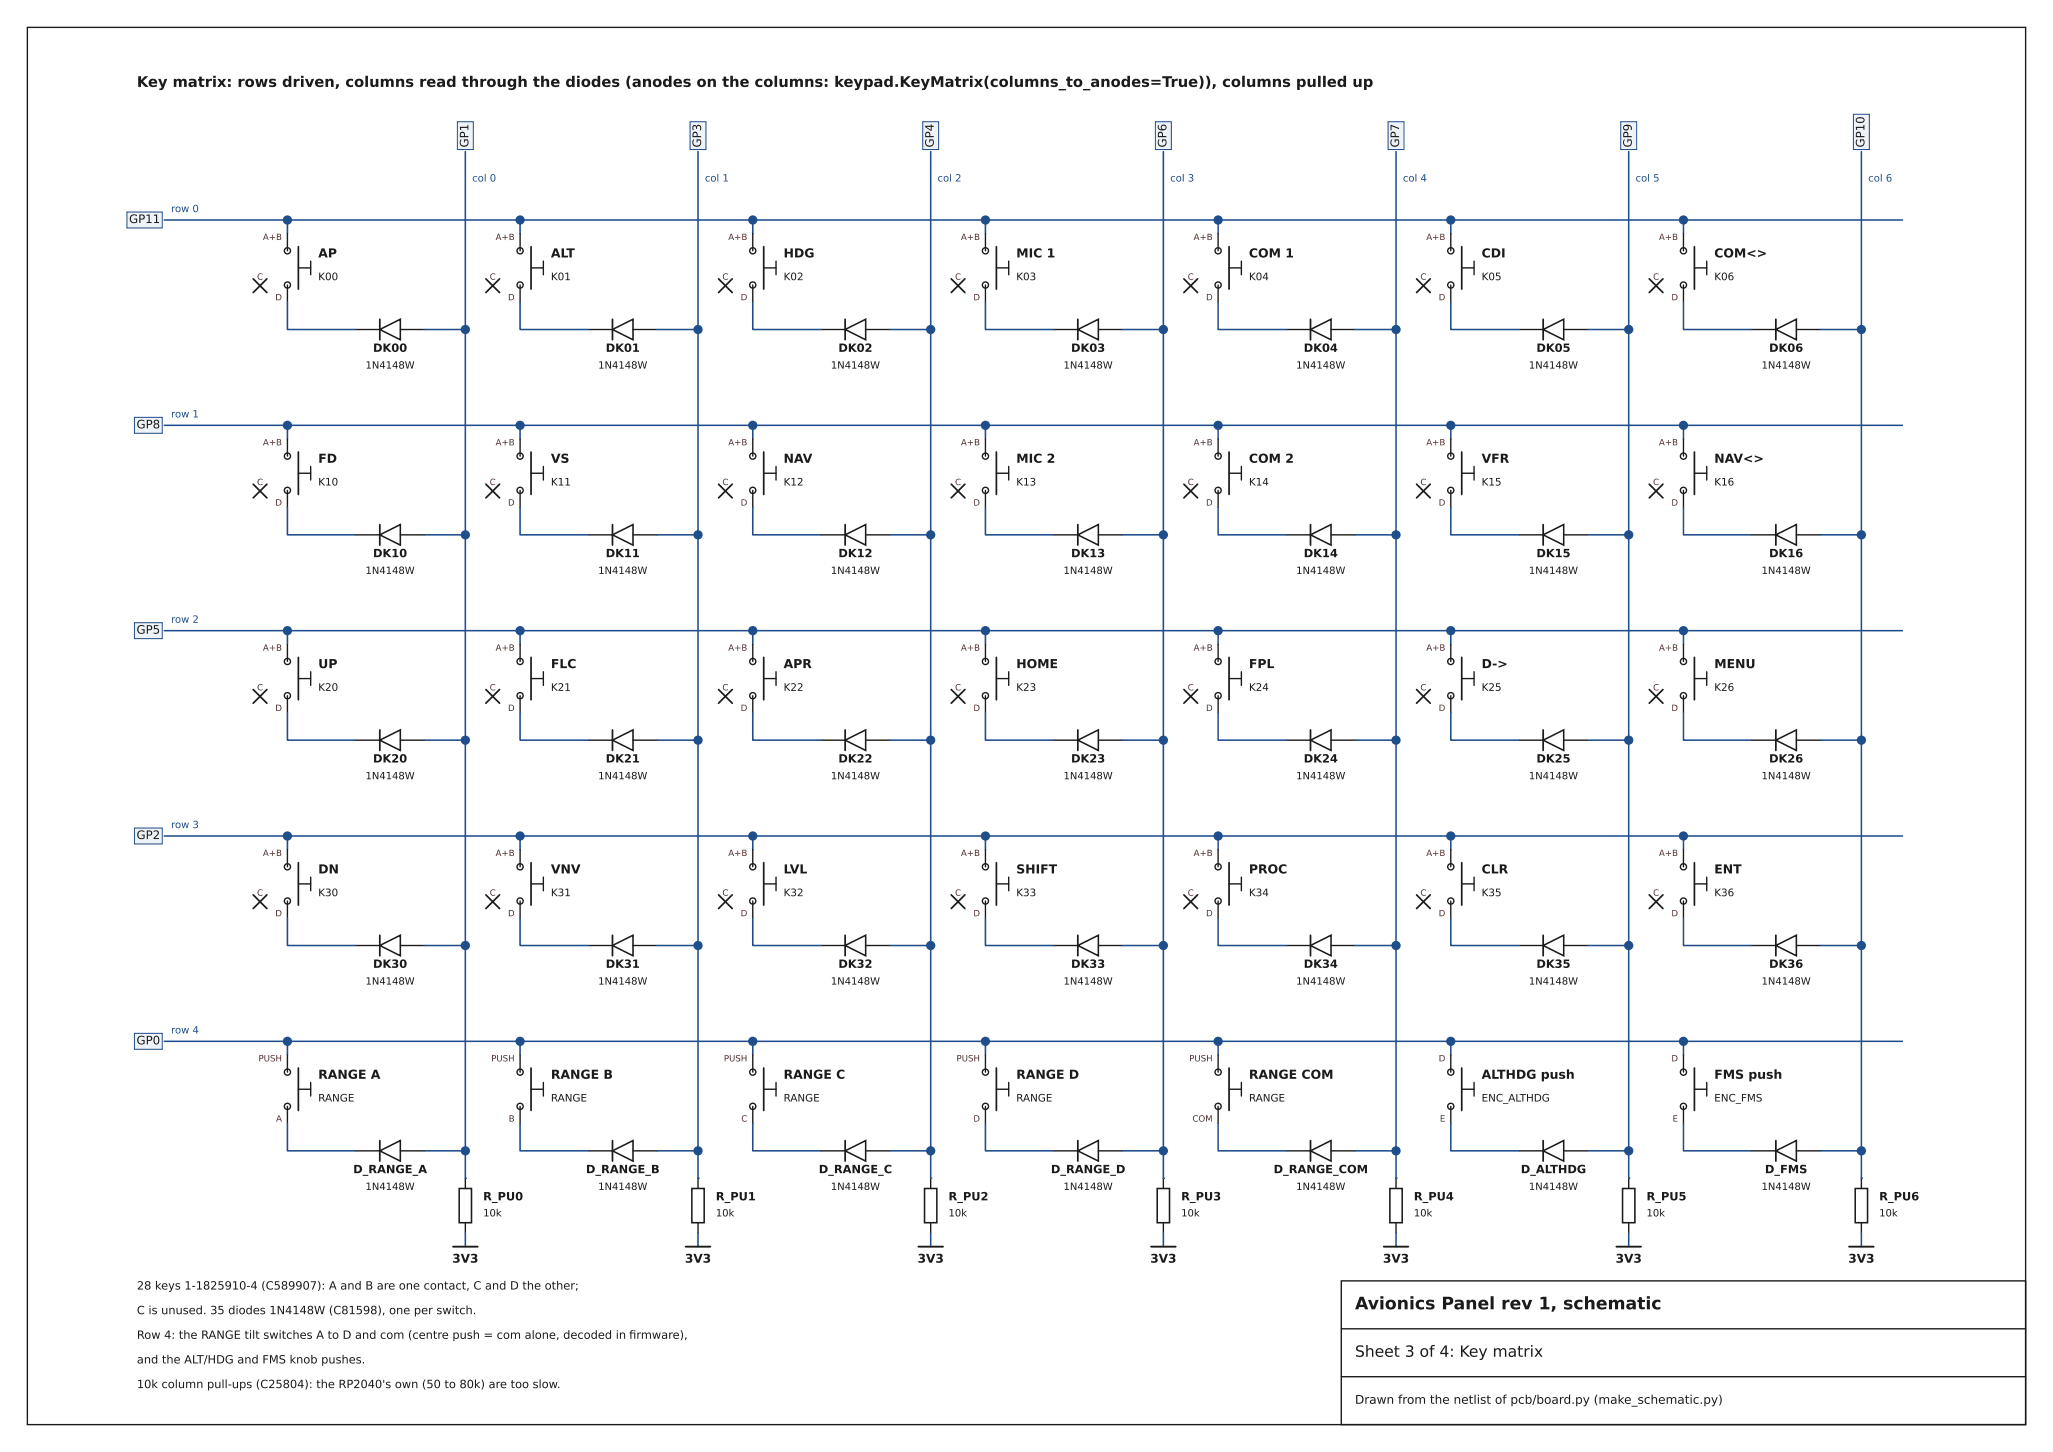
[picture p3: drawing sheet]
<svg xmlns="http://www.w3.org/2000/svg" width="420mm" height="297mm" viewBox="0 0 420 297" stroke-linecap="round" stroke-linejoin="round" font-family="sans-serif">
<g fill="none" stroke="#1b1b1b" stroke-width=".28">
<path d="M5.6 5.6h408.8v285.8h-408.8zM274.4 262h140v29.4h-140z"/>
<circle cx="58.8" cy="51.3" r=".63"/>
<circle cx="58.8" cy="58.3" r=".63"/>
</g>
<path d="M93.9 243.1h2.6v7h-2.6zM141.5 243.1h2.6v7h-2.6zM189.1 243.1h2.6v7h-2.6zM236.7 243.1h2.6v7h-2.6zM284.3 243.1h2.6v7h-2.6zM331.9 243.1h2.6v7h-2.6zM379.5 243.1h2.6v7h-2.6z" fill="none" stroke="#1b1b1b" stroke-width=".32"/>
<path d="M77.7 67.4l4.2-2.1v4.2z" fill="#fff" stroke="#1b1b1b" stroke-width=".32"/>
<g fill="none" stroke="#1b1b1b" stroke-width=".28">
<circle cx="106.4" cy="51.3" r=".63"/>
<circle cx="106.4" cy="58.3" r=".63"/>
</g>
<path d="M125.3 67.4l4.2-2.1v4.2z" fill="#fff" stroke="#1b1b1b" stroke-width=".32"/>
<g fill="none" stroke="#1b1b1b" stroke-width=".28">
<circle cx="154" cy="58.3" r=".63"/>
<circle cx="154" cy="51.3" r=".63"/>
</g>
<path d="M172.9 67.4l4.2-2.1v4.2z" fill="#fff" stroke="#1b1b1b" stroke-width=".32"/>
<g fill="none" stroke="#1b1b1b" stroke-width=".28">
<circle cx="201.6" cy="58.3" r=".63"/>
<circle cx="201.6" cy="51.3" r=".63"/>
</g>
<path d="M220.5 67.4l4.2-2.1v4.2z" fill="#fff" stroke="#1b1b1b" stroke-width=".32"/>
<g fill="none" stroke="#1b1b1b" stroke-width=".28">
<circle cx="249.2" cy="51.3" r=".63"/>
<circle cx="249.2" cy="58.3" r=".63"/>
</g>
<path d="M268.1 67.4l4.2-2.1v4.2z" fill="#fff" stroke="#1b1b1b" stroke-width=".32"/>
<g fill="none" stroke="#1b1b1b" stroke-width=".28">
<circle cx="296.8" cy="58.3" r=".63"/>
<circle cx="296.8" cy="51.3" r=".63"/>
</g>
<path d="M315.7 67.4l4.2-2.1v4.2z" fill="#fff" stroke="#1b1b1b" stroke-width=".32"/>
<g fill="none" stroke="#1b1b1b" stroke-width=".28">
<circle cx="344.4" cy="58.3" r=".63"/>
<circle cx="344.4" cy="51.3" r=".63"/>
</g>
<path d="M363.3 67.4l4.2-2.1v4.2z" fill="#fff" stroke="#1b1b1b" stroke-width=".32"/>
<g fill="none" stroke="#1b1b1b" stroke-width=".28">
<circle cx="58.8" cy="93.3" r=".63"/>
<circle cx="58.8" cy="100.3" r=".63"/>
</g>
<path d="M77.7 109.4l4.2-2.1v4.2z" fill="#fff" stroke="#1b1b1b" stroke-width=".32"/>
<g fill="none" stroke="#1b1b1b" stroke-width=".28">
<circle cx="106.4" cy="93.3" r=".63"/>
<circle cx="106.4" cy="100.3" r=".63"/>
</g>
<path d="M125.3 109.4l4.2-2.1v4.2z" fill="#fff" stroke="#1b1b1b" stroke-width=".32"/>
<g fill="none" stroke="#1b1b1b" stroke-width=".28">
<circle cx="154" cy="93.3" r=".63"/>
<circle cx="154" cy="100.3" r=".63"/>
</g>
<path d="M172.9 109.4l4.2-2.1v4.2z" fill="#fff" stroke="#1b1b1b" stroke-width=".32"/>
<g fill="none" stroke="#1b1b1b" stroke-width=".28">
<circle cx="201.6" cy="93.3" r=".63"/>
<circle cx="201.6" cy="100.3" r=".63"/>
</g>
<path d="M220.5 109.4l4.2-2.1v4.2z" fill="#fff" stroke="#1b1b1b" stroke-width=".32"/>
<g fill="none" stroke="#1b1b1b" stroke-width=".28">
<circle cx="249.2" cy="93.3" r=".63"/>
<circle cx="249.2" cy="100.3" r=".63"/>
</g>
<path d="M268.1 109.4l4.2-2.1v4.2z" fill="#fff" stroke="#1b1b1b" stroke-width=".32"/>
<g fill="none" stroke="#1b1b1b" stroke-width=".28">
<circle cx="296.8" cy="93.3" r=".63"/>
<circle cx="296.8" cy="100.3" r=".63"/>
</g>
<path d="M315.7 109.4l4.2-2.1v4.2z" fill="#fff" stroke="#1b1b1b" stroke-width=".32"/>
<g fill="none" stroke="#1b1b1b" stroke-width=".28">
<circle cx="344.4" cy="93.3" r=".63"/>
<circle cx="344.4" cy="100.3" r=".63"/>
</g>
<path d="M363.3 109.4l4.2-2.1v4.2z" fill="#fff" stroke="#1b1b1b" stroke-width=".32"/>
<g fill="none" stroke="#1b1b1b" stroke-width=".28">
<circle cx="58.8" cy="135.3" r=".63"/>
<circle cx="58.8" cy="142.3" r=".63"/>
</g>
<path d="M77.7 151.4l4.2-2.1v4.2z" fill="#fff" stroke="#1b1b1b" stroke-width=".32"/>
<g fill="none" stroke="#1b1b1b" stroke-width=".28">
<circle cx="106.4" cy="135.3" r=".63"/>
<circle cx="106.4" cy="142.3" r=".63"/>
</g>
<path d="M125.3 151.4l4.2-2.1v4.2z" fill="#fff" stroke="#1b1b1b" stroke-width=".32"/>
<g fill="none" stroke="#1b1b1b" stroke-width=".28">
<circle cx="154" cy="135.3" r=".63"/>
<circle cx="154" cy="142.3" r=".63"/>
</g>
<path d="M172.9 151.4l4.2-2.1v4.2z" fill="#fff" stroke="#1b1b1b" stroke-width=".32"/>
<g fill="none" stroke="#1b1b1b" stroke-width=".28">
<circle cx="201.6" cy="135.3" r=".63"/>
<circle cx="201.6" cy="142.3" r=".63"/>
</g>
<path d="M220.5 151.4l4.2-2.1v4.2z" fill="#fff" stroke="#1b1b1b" stroke-width=".32"/>
<g fill="none" stroke="#1b1b1b" stroke-width=".28">
<circle cx="249.2" cy="135.3" r=".63"/>
<circle cx="249.2" cy="142.3" r=".63"/>
</g>
<path d="M268.1 151.4l4.2-2.1v4.2z" fill="#fff" stroke="#1b1b1b" stroke-width=".32"/>
<g fill="none" stroke="#1b1b1b" stroke-width=".28">
<circle cx="296.8" cy="135.3" r=".63"/>
<circle cx="296.8" cy="142.3" r=".63"/>
</g>
<path d="M315.7 151.4l4.2-2.1v4.2z" fill="#fff" stroke="#1b1b1b" stroke-width=".32"/>
<g fill="none" stroke="#1b1b1b" stroke-width=".28">
<circle cx="344.4" cy="135.3" r=".63"/>
<circle cx="344.4" cy="142.3" r=".63"/>
</g>
<path d="M363.3 151.4l4.2-2.1v4.2z" fill="#fff" stroke="#1b1b1b" stroke-width=".32"/>
<g fill="none" stroke="#1b1b1b" stroke-width=".28">
<circle cx="58.8" cy="177.3" r=".63"/>
<circle cx="58.8" cy="184.3" r=".63"/>
</g>
<path d="M77.7 193.4l4.2-2.1v4.2z" fill="#fff" stroke="#1b1b1b" stroke-width=".32"/>
<g fill="none" stroke="#1b1b1b" stroke-width=".28">
<circle cx="106.4" cy="177.3" r=".63"/>
<circle cx="106.4" cy="184.3" r=".63"/>
</g>
<path d="M125.3 193.4l4.2-2.1v4.2z" fill="#fff" stroke="#1b1b1b" stroke-width=".32"/>
<g fill="none" stroke="#1b1b1b" stroke-width=".28">
<circle cx="154" cy="177.3" r=".63"/>
<circle cx="154" cy="184.3" r=".63"/>
</g>
<path d="M172.9 193.4l4.2-2.1v4.2z" fill="#fff" stroke="#1b1b1b" stroke-width=".32"/>
<g fill="none" stroke="#1b1b1b" stroke-width=".28">
<circle cx="201.6" cy="177.3" r=".63"/>
<circle cx="201.6" cy="184.3" r=".63"/>
</g>
<path d="M220.5 193.4l4.2-2.1v4.2z" fill="#fff" stroke="#1b1b1b" stroke-width=".32"/>
<g fill="none" stroke="#1b1b1b" stroke-width=".28">
<circle cx="249.2" cy="177.3" r=".63"/>
<circle cx="249.2" cy="184.3" r=".63"/>
</g>
<path d="M268.1 193.4l4.2-2.1v4.2z" fill="#fff" stroke="#1b1b1b" stroke-width=".32"/>
<g fill="none" stroke="#1b1b1b" stroke-width=".28">
<circle cx="296.8" cy="177.3" r=".63"/>
<circle cx="296.8" cy="184.3" r=".63"/>
</g>
<path d="M315.7 193.4l4.2-2.1v4.2z" fill="#fff" stroke="#1b1b1b" stroke-width=".32"/>
<g fill="none" stroke="#1b1b1b" stroke-width=".28">
<circle cx="344.4" cy="177.3" r=".63"/>
<circle cx="344.4" cy="184.3" r=".63"/>
</g>
<path d="M363.3 193.4l4.2-2.1v4.2z" fill="#fff" stroke="#1b1b1b" stroke-width=".32"/>
<g fill="none" stroke="#1b1b1b" stroke-width=".28">
<circle cx="296.8" cy="219.3" r=".63"/>
<circle cx="296.8" cy="226.3" r=".63"/>
</g>
<path d="M315.7 235.4l4.2-2.1v4.2z" fill="#fff" stroke="#1b1b1b" stroke-width=".32"/>
<g fill="none" stroke="#1b1b1b" stroke-width=".28">
<circle cx="344.4" cy="219.3" r=".63"/>
<circle cx="344.4" cy="226.3" r=".63"/>
</g>
<path d="M363.3 235.4l4.2-2.1v4.2z" fill="#fff" stroke="#1b1b1b" stroke-width=".32"/>
<g fill="none" stroke="#1b1b1b" stroke-width=".28">
<circle cx="58.8" cy="219.3" r=".63"/>
<circle cx="58.8" cy="226.3" r=".63"/>
</g>
<path d="M77.7 235.4l4.2-2.1v4.2z" fill="#fff" stroke="#1b1b1b" stroke-width=".32"/>
<g fill="none" stroke="#1b1b1b" stroke-width=".28">
<circle cx="106.4" cy="219.3" r=".63"/>
<circle cx="106.4" cy="226.3" r=".63"/>
</g>
<path d="M125.3 235.4l4.2-2.1v4.2z" fill="#fff" stroke="#1b1b1b" stroke-width=".32"/>
<g fill="none" stroke="#1b1b1b" stroke-width=".28">
<circle cx="154" cy="219.3" r=".63"/>
<circle cx="154" cy="226.3" r=".63"/>
</g>
<path d="M172.9 235.4l4.2-2.1v4.2z" fill="#fff" stroke="#1b1b1b" stroke-width=".32"/>
<g fill="none" stroke="#1b1b1b" stroke-width=".28">
<circle cx="249.2" cy="219.3" r=".63"/>
<circle cx="249.2" cy="226.3" r=".63"/>
</g>
<path d="M268.1 235.4l4.2-2.1v4.2z" fill="#fff" stroke="#1b1b1b" stroke-width=".32"/>
<g fill="none" stroke="#1b1b1b" stroke-width=".28">
<circle cx="201.6" cy="219.3" r=".63"/>
<circle cx="201.6" cy="226.3" r=".63"/>
</g>
<path d="M220.5 235.4l4.2-2.1v4.2z" fill="#fff" stroke="#1b1b1b" stroke-width=".32"/>
<path d="M95.2 241v2.1M95.2 250.1v2.1M274.4 271.8h140M274.4 281.6h140" fill="none" stroke="#1b1b1b" stroke-width=".28"/>
<path d="M95.2 31v210M33.6 45h355.6M33.6 87h355.6M33.6 129h355.6M33.6 171h355.6M33.6 213h355.6" fill="none" stroke="#1f4e8c" stroke-width=".32"/>
<circle cx="95.2" cy="241" r=".16" fill="#1f4e8c"/>
<path d="M142.8 31v210M95.2 252.2v2.8" fill="none" stroke="#1f4e8c" stroke-width=".32"/>
<path d="M92.7 255h5" fill="none" stroke="#1b1b1b" stroke-width=".39"/>
<path d="M142.8 241v2.1M142.8 250.1v2.1" fill="none" stroke="#1b1b1b" stroke-width=".28"/>
<circle cx="142.8" cy="241" r=".16" fill="#1f4e8c"/>
<path d="M190.4 31v210M142.8 252.2v2.8" fill="none" stroke="#1f4e8c" stroke-width=".32"/>
<path d="M140.3 255h5" fill="none" stroke="#1b1b1b" stroke-width=".39"/>
<path d="M190.4 241v2.1M190.4 250.1v2.1" fill="none" stroke="#1b1b1b" stroke-width=".28"/>
<circle cx="190.4" cy="241" r=".16" fill="#1f4e8c"/>
<path d="M238 31v210M190.4 252.2v2.8" fill="none" stroke="#1f4e8c" stroke-width=".32"/>
<path d="M187.9 255h5" fill="none" stroke="#1b1b1b" stroke-width=".39"/>
<path d="M238 241v2.1M238 250.1v2.1" fill="none" stroke="#1b1b1b" stroke-width=".28"/>
<circle cx="238" cy="241" r=".16" fill="#1f4e8c"/>
<path d="M285.6 31v210M238 252.2v2.8" fill="none" stroke="#1f4e8c" stroke-width=".32"/>
<path d="M235.5 255h5" fill="none" stroke="#1b1b1b" stroke-width=".39"/>
<path d="M285.6 241v2.1M285.6 250.1v2.1" fill="none" stroke="#1b1b1b" stroke-width=".28"/>
<circle cx="285.6" cy="241" r=".16" fill="#1f4e8c"/>
<path d="M333.2 31v210M285.6 252.2v2.8" fill="none" stroke="#1f4e8c" stroke-width=".32"/>
<path d="M283.1 255h5" fill="none" stroke="#1b1b1b" stroke-width=".39"/>
<path d="M333.2 241v2.1M333.2 250.1v2.1" fill="none" stroke="#1b1b1b" stroke-width=".28"/>
<circle cx="333.2" cy="241" r=".16" fill="#1f4e8c"/>
<path d="M380.8 31v210M333.2 252.2v2.8" fill="none" stroke="#1f4e8c" stroke-width=".32"/>
<path d="M330.7 255h5" fill="none" stroke="#1b1b1b" stroke-width=".39"/>
<path d="M380.8 241v2.1M380.8 250.1v2.1" fill="none" stroke="#1b1b1b" stroke-width=".28"/>
<circle cx="380.8" cy="241" r=".16" fill="#1f4e8c"/>
<g fill="none" stroke="#1f4e8c" stroke-width=".32">
<path d="M58.8 45v2.8M106.4 45v2.8M154 45v2.8M201.6 45v2.8M249.2 45v2.8M296.8 45v2.8M344.4 45v2.8M58.8 61.8v5.6h14M86.8 67.4h8.4M106.4 61.8v5.6h14M134.4 67.4h8.4M154 61.8v5.6h14"/>
<path d="M182 67.4h8.4M201.6 61.8v5.6h14M229.6 67.4h8.4M249.2 61.8v5.6h14M277.2 67.4h8.4M296.8 61.8v5.6h14M324.8 67.4h8.4M344.4 61.8v5.6h14M372.4 67.4h8.4M58.8 87v2.8M106.4 87v2.8M154 87v2.8"/>
<path d="M201.6 87v2.8M249.2 87v2.8M296.8 87v2.8M344.4 87v2.8M58.8 103.8v5.6h14M86.8 109.4h8.4M106.4 103.8v5.6h14M134.4 109.4h8.4M154 103.8v5.6h14M182 109.4h8.4M201.6 103.8v5.6h14M229.6 109.4h8.4"/>
<path d="M249.2 103.8v5.6h14M277.2 109.4h8.4M296.8 103.8v5.6h14M324.8 109.4h8.4M344.4 103.8v5.6h14M372.4 109.4h8.4M58.8 129v2.8M106.4 129v2.8M154 129v2.8M201.6 129v2.8M249.2 129v2.8M296.8 129v2.8"/>
<path d="M344.4 129v2.8M58.8 145.8v5.6h14M86.8 151.4h8.4M106.4 145.8v5.6h14M134.4 151.4h8.4M154 145.8v5.6h14M182 151.4h8.4M201.6 145.8v5.6h14M229.6 151.4h8.4M249.2 145.8v5.6h14M277.2 151.4h8.4M296.8 145.8v5.6h14"/>
<path d="M324.8 151.4h8.4M344.4 145.8v5.6h14M372.4 151.4h8.4M58.8 171v2.8M106.4 171v2.8M154 171v2.8M201.6 171v2.8M249.2 171v2.8M296.8 171v2.8M344.4 171v2.8M58.8 187.8v5.6h14M86.8 193.4h8.4"/>
<path d="M106.4 187.8v5.6h14M134.4 193.4h8.4M154 187.8v5.6h14M182 193.4h8.4M201.6 187.8v5.6h14M229.6 193.4h8.4M249.2 187.8v5.6h14M277.2 193.4h8.4M296.8 187.8v5.6h14M324.8 193.4h8.4M344.4 187.8v5.6h14M372.4 193.4h8.4"/>
<path d="M58.8 213v2.8M106.4 213v2.8M154 213v2.8M201.6 213v2.8M249.2 213v2.8M296.8 213v2.8M344.4 213v2.8M58.8 229.8v5.6h14M86.8 235.4h8.4M106.4 229.8v5.6h14M134.4 235.4h8.4M154 229.8v5.6h14"/>
<path d="M182 235.4h8.4M201.6 229.8v5.6h14M229.6 235.4h8.4M249.2 229.8v5.6h14M277.2 235.4h8.4M296.8 229.8v5.6h14M324.8 235.4h8.4M344.4 229.8v5.6h14M372.4 235.4h8.4M380.8 252.2v2.8"/>
</g>
<path d="M378.3 255h5" fill="none" stroke="#1b1b1b" stroke-width=".39"/>
<g fill="none" stroke="#1b1b1b" stroke-width=".28">
<path d="M58.8 47.8v3.5M58.8 58.3v3.5M61 54.8h2.6M63.6 53.4v2.8M106.4 47.8v3.5M106.4 58.3v3.5M108.6 54.8h2.6M111.2 53.4v2.8M154 47.8v3.5M154 58.3v3.5M156.2 54.8h2.6M158.8 53.4v2.8"/>
<path d="M201.6 47.8v3.5M201.6 58.3v3.5M203.8 54.8h2.6M206.4 53.4v2.8M249.2 47.8v3.5M249.2 58.3v3.5M251.4 54.8h2.6M254 53.4v2.8M296.8 47.8v3.5M296.8 58.3v3.5M299 54.8h2.6M301.6 53.4v2.8"/>
<path d="M344.4 47.8v3.5M344.4 58.3v3.5M346.6 54.8h2.6M349.2 53.4v2.8M72.8 67.4h4.9M81.9 67.4h4.9M120.4 67.4h4.9M129.5 67.4h4.9M168 67.4h4.9M177.1 67.4h4.9M215.6 67.4h4.9M224.7 67.4h4.9"/>
<path d="M263.2 67.4h4.9M272.3 67.4h4.9M310.8 67.4h4.9M319.9 67.4h4.9M358.4 67.4h4.9M367.5 67.4h4.9M58.8 89.8v3.5M61 96.8h2.6M63.6 95.4v2.8M106.4 89.8v3.5M108.6 96.8h2.6M111.2 95.4v2.8"/>
<path d="M154 89.8v3.5M156.2 96.8h2.6M158.8 95.4v2.8M201.6 89.8v3.5M203.8 96.8h2.6M206.4 95.4v2.8M249.2 89.8v3.5M251.4 96.8h2.6M254 95.4v2.8M296.8 89.8v3.5M299 96.8h2.6M301.6 95.4v2.8"/>
<path d="M344.4 89.8v3.5M346.6 96.8h2.6M349.2 95.4v2.8M58.8 100.3v3.5M72.8 109.4h4.9M81.9 109.4h4.9M106.4 100.3v3.5M120.4 109.4h4.9M129.5 109.4h4.9M154 100.3v3.5M168 109.4h4.9M177.1 109.4h4.9"/>
<path d="M201.6 100.3v3.5M215.6 109.4h4.9M224.7 109.4h4.9M249.2 100.3v3.5M263.2 109.4h4.9M272.3 109.4h4.9M296.8 100.3v3.5M310.8 109.4h4.9M319.9 109.4h4.9M344.4 100.3v3.5M358.4 109.4h4.9M367.5 109.4h4.9"/>
<path d="M58.8 131.8v3.5M61 138.8h2.6M63.6 137.4v2.8M106.4 131.8v3.5M108.6 138.8h2.6M111.2 137.4v2.8M154 131.8v3.5M156.2 138.8h2.6M158.8 137.4v2.8M201.6 131.8v3.5M203.8 138.8h2.6M206.4 137.4v2.8"/>
<path d="M249.2 131.8v3.5M251.4 138.8h2.6M254 137.4v2.8M296.8 131.8v3.5M299 138.8h2.6M301.6 137.4v2.8M344.4 131.8v3.5M346.6 138.8h2.6M349.2 137.4v2.8M58.8 142.3v3.5M72.8 151.4h4.9M81.9 151.4h4.9"/>
<path d="M106.4 142.3v3.5M120.4 151.4h4.9M129.5 151.4h4.9M154 142.3v3.5M168 151.4h4.9M177.1 151.4h4.9M201.6 142.3v3.5M215.6 151.4h4.9M224.7 151.4h4.9M249.2 142.3v3.5M263.2 151.4h4.9M272.3 151.4h4.9"/>
<path d="M296.8 142.3v3.5M310.8 151.4h4.9M319.9 151.4h4.9M344.4 142.3v3.5M358.4 151.4h4.9M367.5 151.4h4.9M58.8 173.8v3.5M63.6 179.4v2.8M106.4 173.8v3.5M111.2 179.4v2.8M154 173.8v3.5M158.8 179.4v2.8"/>
<path d="M201.6 173.8v3.5M206.4 179.4v2.8M249.2 173.8v3.5M254 179.4v2.8M296.8 173.8v3.5M301.6 179.4v2.8M344.4 173.8v3.5M349.2 179.4v2.8M58.8 184.3v3.5M61 180.8h2.6M72.8 193.4h4.9M81.9 193.4h4.9"/>
<path d="M106.4 184.3v3.5M108.6 180.8h2.6M120.4 193.4h4.9M129.5 193.4h4.9M154 184.3v3.5M156.2 180.8h2.6M168 193.4h4.9M177.1 193.4h4.9M201.6 184.3v3.5M203.8 180.8h2.6M215.6 193.4h4.9M224.7 193.4h4.9"/>
<path d="M249.2 184.3v3.5M251.4 180.8h2.6M263.2 193.4h4.9M272.3 193.4h4.9M296.8 184.3v3.5M299 180.8h2.6M310.8 193.4h4.9M319.9 193.4h4.9M344.4 184.3v3.5M346.6 180.8h2.6M358.4 193.4h4.9M367.5 193.4h4.9"/>
<path d="M58.8 215.8v3.5M106.4 215.8v3.5M154 215.8v3.5M201.6 215.8v3.5M249.2 215.8v3.5M296.8 215.8v3.5M344.4 215.8v3.5M58.8 226.3v3.5M61 222.8h2.6M63.6 221.4v2.8M72.8 235.4h4.9M81.9 235.4h4.9"/>
<path d="M106.4 226.3v3.5M108.6 222.8h2.6M111.2 221.4v2.8M120.4 235.4h4.9M129.5 235.4h4.9M154 226.3v3.5M156.2 222.8h2.6M158.8 221.4v2.8M168 235.4h4.9M177.1 235.4h4.9M201.6 226.3v3.5M203.8 222.8h2.6"/>
<path d="M206.4 221.4v2.8M215.6 235.4h4.9M224.7 235.4h4.9M249.2 226.3v3.5M251.4 222.8h2.6M254 221.4v2.8M263.2 235.4h4.9M272.3 235.4h4.9M296.8 226.3v3.5M299 222.8h2.6M301.6 221.4v2.8M310.8 235.4h4.9"/>
<path d="M319.9 235.4h4.9M344.4 226.3v3.5M346.6 222.8h2.6M349.2 221.4v2.8M358.4 235.4h4.9M367.5 235.4h4.9"/>
</g>
<g fill="none" stroke="#1b1b1b" stroke-width=".35">
<path d="M51.8 57l2.8 2.8M54.6 57l-2.8 2.8M61 50.5v8.6M99.4 57l2.8 2.8M102.2 57l-2.8 2.8M108.6 50.5v8.6M147 57l2.8 2.8M149.8 57l-2.8 2.8M156.2 50.5v8.6M194.6 57l2.8 2.8M197.4 57l-2.8 2.8M203.8 50.5v8.6"/>
<path d="M242.2 57l2.8 2.8M245 57l-2.8 2.8M251.4 50.5v8.6M289.8 57l2.8 2.8M292.6 57l-2.8 2.8M299 50.5v8.6M337.4 57l2.8 2.8M340.2 57l-2.8 2.8M346.6 50.5v8.6M77.7 65.3v4.2M125.3 65.3v4.2M172.9 65.3v4.2"/>
<path d="M220.5 65.3v4.2M268.1 65.3v4.2M315.7 65.3v4.2M363.3 65.3v4.2M51.8 99l2.8 2.8M54.6 99l-2.8 2.8M61 92.5v8.6M99.4 99l2.8 2.8M102.2 99l-2.8 2.8M108.6 92.5v8.6M147 99l2.8 2.8M149.8 99l-2.8 2.8"/>
<path d="M156.2 92.5v8.6M194.6 99l2.8 2.8M197.4 99l-2.8 2.8M203.8 92.5v8.6M242.2 99l2.8 2.8M245 99l-2.8 2.8M251.4 92.5v8.6M289.8 99l2.8 2.8M292.6 99l-2.8 2.8M299 92.5v8.6M337.4 99l2.8 2.8M340.2 99l-2.8 2.8"/>
<path d="M346.6 92.5v8.6M77.7 107.3v4.2M125.3 107.3v4.2M172.9 107.3v4.2M220.5 107.3v4.2M268.1 107.3v4.2M315.7 107.3v4.2M363.3 107.3v4.2M61 134.5v8.6M108.6 134.5v8.6M156.2 134.5v8.6M203.8 134.5v8.6"/>
<path d="M251.4 134.5v8.6M299 134.5v8.6M346.6 134.5v8.6M51.8 141l2.8 2.8M54.6 141l-2.8 2.8M77.7 149.3v4.2M99.4 141l2.8 2.8M102.2 141l-2.8 2.8M125.3 149.3v4.2M147 141l2.8 2.8M149.8 141l-2.8 2.8M172.9 149.3v4.2"/>
<path d="M194.6 141l2.8 2.8M197.4 141l-2.8 2.8M220.5 149.3v4.2M242.2 141l2.8 2.8M245 141l-2.8 2.8M268.1 149.3v4.2M289.8 141l2.8 2.8M292.6 141l-2.8 2.8M315.7 149.3v4.2M337.4 141l2.8 2.8M340.2 141l-2.8 2.8M363.3 149.3v4.2"/>
<path d="M61 176.5v8.6M108.6 176.5v8.6M156.2 176.5v8.6M203.8 176.5v8.6M251.4 176.5v8.6M299 176.5v8.6M346.6 176.5v8.6M51.8 183l2.8 2.8M54.6 183l-2.8 2.8M77.7 191.3v4.2M99.4 183l2.8 2.8M102.2 183l-2.8 2.8"/>
<path d="M125.3 191.3v4.2M147 183l2.8 2.8M149.8 183l-2.8 2.8M172.9 191.3v4.2M194.6 183l2.8 2.8M197.4 183l-2.8 2.8M220.5 191.3v4.2M242.2 183l2.8 2.8M245 183l-2.8 2.8M268.1 191.3v4.2M289.8 183l2.8 2.8M292.6 183l-2.8 2.8"/>
<path d="M315.7 191.3v4.2M337.4 183l2.8 2.8M340.2 183l-2.8 2.8M363.3 191.3v4.2M61 218.5v8.6M108.6 218.5v8.6M156.2 218.5v8.6M203.8 218.5v8.6M251.4 218.5v8.6M299 218.5v8.6M346.6 218.5v8.6M77.7 233.3v4.2"/>
<path d="M125.3 233.3v4.2M172.9 233.3v4.2M220.5 233.3v4.2M268.1 233.3v4.2M315.7 233.3v4.2M363.3 233.3v4.2"/>
</g>
<g fill="#eef3fa" stroke="#1f4e8c" stroke-width=".2">
<path d="M26 43.4h7.2v3.2h-7.2z"/>
<path d="M27.5 85.4h5.7v3.2h-5.7z"/>
<path d="M27.5 127.4h5.7v3.2h-5.7z"/>
<path d="M27.5 169.4h5.7v3.2h-5.7z"/>
<path d="M27.5 211.4h5.7v3.2h-5.7z"/>
<path d="M93.6 24.9h3.2v5.7h-3.2z"/>
<path d="M141.2 24.9h3.2v5.7h-3.2z"/>
<path d="M188.8 24.9h3.2v5.7h-3.2z"/>
<path d="M236.4 24.9h3.2v5.7h-3.2z"/>
<path d="M284 24.9h3.2v5.7h-3.2z"/>
<path d="M331.6 24.9h3.2v5.7h-3.2z"/>
<path d="M379.2 23.4h3.2v7.2h-3.2z"/>
</g>
<g fill="#1f4e8c" stroke="#1f4e8c" stroke-width=".35">
<circle cx="58.8" cy="45" r=".77"/>
<circle cx="95.2" cy="67.4" r=".77"/>
<circle cx="106.4" cy="45" r=".77"/>
<circle cx="142.8" cy="67.4" r=".77"/>
<circle cx="154" cy="45" r=".77"/>
<circle cx="190.4" cy="67.4" r=".77"/>
<circle cx="201.6" cy="45" r=".77"/>
<circle cx="238" cy="67.4" r=".77"/>
<circle cx="249.2" cy="45" r=".77"/>
<circle cx="285.6" cy="67.4" r=".77"/>
<circle cx="296.8" cy="45" r=".77"/>
<circle cx="333.2" cy="67.4" r=".77"/>
<circle cx="344.4" cy="45" r=".77"/>
<circle cx="380.8" cy="67.4" r=".77"/>
<circle cx="58.8" cy="87" r=".77"/>
<circle cx="95.2" cy="109.4" r=".77"/>
<circle cx="106.4" cy="87" r=".77"/>
<circle cx="142.8" cy="109.4" r=".77"/>
<circle cx="154" cy="87" r=".77"/>
<circle cx="190.4" cy="109.4" r=".77"/>
<circle cx="201.6" cy="87" r=".77"/>
<circle cx="238" cy="109.4" r=".77"/>
<circle cx="249.2" cy="87" r=".77"/>
<circle cx="285.6" cy="109.4" r=".77"/>
<circle cx="296.8" cy="87" r=".77"/>
<circle cx="333.2" cy="109.4" r=".77"/>
<circle cx="344.4" cy="87" r=".77"/>
<circle cx="380.8" cy="109.4" r=".77"/>
<circle cx="58.8" cy="129" r=".77"/>
<circle cx="95.2" cy="151.4" r=".77"/>
<circle cx="106.4" cy="129" r=".77"/>
<circle cx="142.8" cy="151.4" r=".77"/>
<circle cx="154" cy="129" r=".77"/>
<circle cx="190.4" cy="151.4" r=".77"/>
<circle cx="201.6" cy="129" r=".77"/>
<circle cx="238" cy="151.4" r=".77"/>
<circle cx="249.2" cy="129" r=".77"/>
<circle cx="285.6" cy="151.4" r=".77"/>
<circle cx="296.8" cy="129" r=".77"/>
<circle cx="333.2" cy="151.4" r=".77"/>
<circle cx="344.4" cy="129" r=".77"/>
<circle cx="380.8" cy="151.4" r=".77"/>
<circle cx="58.8" cy="171" r=".77"/>
<circle cx="95.2" cy="193.4" r=".77"/>
<circle cx="106.4" cy="171" r=".77"/>
<circle cx="142.8" cy="193.4" r=".77"/>
<circle cx="154" cy="171" r=".77"/>
<circle cx="190.4" cy="193.4" r=".77"/>
<circle cx="201.6" cy="171" r=".77"/>
<circle cx="238" cy="193.4" r=".77"/>
<circle cx="249.2" cy="171" r=".77"/>
<circle cx="285.6" cy="193.4" r=".77"/>
<circle cx="296.8" cy="171" r=".77"/>
<circle cx="333.2" cy="193.4" r=".77"/>
<circle cx="344.4" cy="171" r=".77"/>
<circle cx="380.8" cy="193.4" r=".77"/>
<circle cx="296.8" cy="213" r=".77"/>
<circle cx="333.2" cy="235.4" r=".77"/>
<circle cx="344.4" cy="213" r=".77"/>
<circle cx="380.8" cy="235.4" r=".77"/>
<circle cx="58.8" cy="213" r=".77"/>
<circle cx="95.2" cy="235.4" r=".77"/>
<circle cx="106.4" cy="213" r=".77"/>
<circle cx="142.8" cy="235.4" r=".77"/>
<circle cx="154" cy="213" r=".77"/>
<circle cx="190.4" cy="235.4" r=".77"/>
<circle cx="249.2" cy="213" r=".77"/>
<circle cx="285.6" cy="235.4" r=".77"/>
<circle cx="201.6" cy="213" r=".77"/>
<circle cx="238" cy="235.4" r=".77"/>
</g>
<text font-size="3.5" fill="#1b1b1b" x="277.2" y="267.8">Avionics Panel rev 1, schematic</text>
<text font-size="3.2" fill="#1b1b1b" x="277.2" y="277.5">Sheet 3 of 4: Key matrix</text>
<text font-size="3" fill="#1b1b1b" x="28" y="17.8">Key matrix: rows driven, columns read through the diodes (anodes on the columns: keypad.KeyMatrix(columns_to_anodes=True)), columns pulled up</text>
<g font-size="2.5" fill="#1b1b1b">
<text x="65.1" y="52.7">AP</text>
<text x="112.7" y="52.7">ALT</text>
<text x="160.3" y="52.7">HDG</text>
<text x="207.9" y="52.7">MIC 1</text>
<text x="255.5" y="52.7">COM 1</text>
<text x="303.1" y="52.7">CDI</text>
<text x="350.7" y="52.7">COM&lt;&gt;</text>
<text x="65.1" y="94.7">FD</text>
<text x="112.7" y="94.7">VS</text>
<text x="160.3" y="94.7">NAV</text>
<text x="207.9" y="94.7">MIC 2</text>
<text x="255.5" y="94.7">COM 2</text>
<text x="303.1" y="94.7">VFR</text>
<text x="350.7" y="94.7">NAV&lt;&gt;</text>
<text x="65.1" y="136.7">UP</text>
<text x="112.7" y="136.7">FLC</text>
<text x="160.3" y="136.7">APR</text>
<text x="207.9" y="136.7">HOME</text>
<text x="255.5" y="136.7">FPL</text>
<text x="303.1" y="136.7">D-&gt;</text>
<text x="350.7" y="136.7">MENU</text>
<text x="65.1" y="178.7">DN</text>
<text x="112.7" y="178.7">VNV</text>
<text x="160.3" y="178.7">LVL</text>
<text x="207.9" y="178.7">SHIFT</text>
<text x="255.5" y="178.7">PROC</text>
<text x="303.1" y="178.7">CLR</text>
<text x="350.7" y="178.7">ENT</text>
<text x="65.1" y="220.7">RANGE A</text>
<text x="112.7" y="220.7">RANGE B</text>
<text x="160.3" y="220.7">RANGE C</text>
<text x="207.9" y="220.7">RANGE D</text>
<text x="255.5" y="220.7">RANGE COM</text>
<text x="303.1" y="220.7">ALTHDG push</text>
<text x="350.7" y="220.7">FMS push</text>
<text x="92.5" y="258.3">3V3</text>
<text x="140.1" y="258.3">3V3</text>
<text x="187.7" y="258.3">3V3</text>
<text x="235.3" y="258.3">3V3</text>
<text x="282.9" y="258.3">3V3</text>
<text x="330.5" y="258.3">3V3</text>
<text x="378.1" y="258.3">3V3</text>
<text x="277.2" y="287.1">Drawn from the netlist of pcb/board.py (make_schematic.py)</text>
</g>
<g font-size="2.4" fill="#1b1b1b">
<text x="95.8" y="30.2" transform="rotate(-90 95.8 30.2)">GP1</text>
<text x="143.4" y="30.2" transform="rotate(-90 143.4 30.2)">GP3</text>
<text x="191" y="30.2" transform="rotate(-90 191 30.2)">GP4</text>
<text x="238.6" y="30.2" transform="rotate(-90 238.6 30.2)">GP6</text>
<text x="286.2" y="30.2" transform="rotate(-90 286.2 30.2)">GP7</text>
<text x="333.8" y="30.2" transform="rotate(-90 333.8 30.2)">GP9</text>
<text x="381.4" y="30.2" transform="rotate(-90 381.4 30.2)">GP10</text>
<text x="26.4" y="45.6">GP11</text>
<text x="27.9" y="87.6">GP8</text>
<text x="27.9" y="129.6">GP5</text>
<text x="27.9" y="171.6">GP2</text>
<text x="27.9" y="213.6">GP0</text>
</g>
<g font-size="2.3" fill="#1b1b1b">
<text x="76.3" y="72">DK00</text>
<text x="123.9" y="72">DK01</text>
<text x="171.5" y="72">DK02</text>
<text x="219.1" y="72">DK03</text>
<text x="266.7" y="72">DK04</text>
<text x="314.3" y="72">DK05</text>
<text x="361.9" y="72">DK06</text>
<text x="76.3" y="114">DK10</text>
<text x="123.9" y="114">DK11</text>
<text x="171.5" y="114">DK12</text>
<text x="219.1" y="114">DK13</text>
<text x="266.7" y="114">DK14</text>
<text x="314.3" y="114">DK15</text>
<text x="361.9" y="114">DK16</text>
<text x="76.3" y="156">DK20</text>
<text x="123.9" y="156">DK21</text>
<text x="171.5" y="156">DK22</text>
<text x="219.1" y="156">DK23</text>
<text x="266.7" y="156">DK24</text>
<text x="314.3" y="156">DK25</text>
<text x="361.9" y="156">DK26</text>
<text x="76.3" y="198">DK30</text>
<text x="123.9" y="198">DK31</text>
<text x="171.5" y="198">DK32</text>
<text x="219.1" y="198">DK33</text>
<text x="266.7" y="198">DK34</text>
<text x="314.3" y="198">DK35</text>
<text x="361.9" y="198">DK36</text>
<text x="72.3" y="240">D_RANGE_A</text>
<text x="119.9" y="240">D_RANGE_B</text>
<text x="167.5" y="240">D_RANGE_C</text>
<text x="215" y="240">D_RANGE_D</text>
<text x="260.6" y="240">D_RANGE_COM</text>
<text x="311.1" y="240">D_ALTHDG</text>
<text x="361.1" y="240">D_FMS</text>
<text x="98.8" y="245.5">R_PU0</text>
<text x="146.4" y="245.5">R_PU1</text>
<text x="194" y="245.5">R_PU2</text>
<text x="241.6" y="245.5">R_PU3</text>
<text x="289.2" y="245.5">R_PU4</text>
<text x="336.8" y="245.5">R_PU5</text>
<text x="384.4" y="245.5">R_PU6</text>
<text x="28" y="263.8">28 keys 1-1825910-4 (C589907): A and B are one contact, C and D the other;</text>
<text x="28" y="268.8">C is unused. 35 diodes 1N4148W (C81598), one per switch.</text>
<text x="28" y="273.8">Row 4: the RANGE tilt switches A to D and com (centre push = com alone, decoded in frmware),</text>
<text x="128.7" y="273.8">i</text>
<text x="28" y="278.9">and the ALT/HDG and FMS knob pushes.</text>
<text x="28" y="283.9">10k column pull-ups (C25804): the RP2040's own (50 to 80k) are too slow.</text>
</g>
<g font-size="2.1" fill="#1b1b1b">
<text x="65.1" y="57.3">K00</text>
<text x="112.7" y="57.3">K01</text>
<text x="160.3" y="57.3">K02</text>
<text x="207.9" y="57.3">K03</text>
<text x="255.5" y="57.3">K04</text>
<text x="303.1" y="57.3">K05</text>
<text x="350.7" y="57.3">K06</text>
<text x="65.1" y="99.3">K10</text>
<text x="112.7" y="99.3">K11</text>
<text x="160.3" y="99.3">K12</text>
<text x="207.9" y="99.3">K13</text>
<text x="255.5" y="99.3">K14</text>
<text x="303.1" y="99.3">K15</text>
<text x="350.7" y="99.3">K16</text>
<text x="65.1" y="141.3">K20</text>
<text x="112.7" y="141.3">K21</text>
<text x="160.3" y="141.3">K22</text>
<text x="207.9" y="141.3">K23</text>
<text x="255.5" y="141.3">K24</text>
<text x="303.1" y="141.3">K25</text>
<text x="350.7" y="141.3">K26</text>
<text x="65.1" y="183.3">K30</text>
<text x="112.7" y="183.3">K31</text>
<text x="160.3" y="183.3">K32</text>
<text x="207.9" y="183.3">K33</text>
<text x="255.5" y="183.3">K34</text>
<text x="303.1" y="183.3">K35</text>
<text x="350.7" y="183.3">K36</text>
<text x="65.1" y="225.3">RANGE</text>
<text x="112.7" y="225.3">RANGE</text>
<text x="160.3" y="225.3">RANGE</text>
<text x="207.9" y="225.3">RANGE</text>
<text x="255.5" y="225.3">RANGE</text>
<text x="303.1" y="225.3">ENC_ALTHDG</text>
<text x="350.7" y="225.3">ENC_FMS</text>
</g>
<g font-size="2" fill="#1f4e8c">
<text x="96.6" y="37.1">col 0</text>
<text x="144.2" y="37.1">col 1</text>
<text x="191.8" y="37.1">col 2</text>
<text x="239.4" y="37.1">col 3</text>
<text x="287" y="37.1">col 4</text>
<text x="334.6" y="37.1">col 5</text>
<text x="382.2" y="37.1">col 6</text>
<text x="35" y="43.4">row 0</text>
<text x="35" y="85.4">row 1</text>
<text x="35" y="127.4">row 2</text>
<text x="35" y="169.4">row 3</text>
<text x="35" y="211.4">row 4</text>
</g>
<g font-size="2" fill="#1b1b1b">
<text x="74.8" y="75.4">1N4148W</text>
<text x="122.4" y="75.4">1N4148W</text>
<text x="170" y="75.4">1N4148W</text>
<text x="217.6" y="75.4">1N4148W</text>
<text x="265.2" y="75.4">1N4148W</text>
<text x="312.8" y="75.4">1N4148W</text>
<text x="360.4" y="75.4">1N4148W</text>
<text x="74.8" y="117.4">1N4148W</text>
<text x="122.4" y="117.4">1N4148W</text>
<text x="170" y="117.4">1N4148W</text>
<text x="217.6" y="117.4">1N4148W</text>
<text x="265.2" y="117.4">1N4148W</text>
<text x="312.8" y="117.4">1N4148W</text>
<text x="360.4" y="117.4">1N4148W</text>
<text x="74.8" y="159.4">1N4148W</text>
<text x="122.4" y="159.4">1N4148W</text>
<text x="170" y="159.4">1N4148W</text>
<text x="217.6" y="159.4">1N4148W</text>
<text x="265.2" y="159.4">1N4148W</text>
<text x="312.8" y="159.4">1N4148W</text>
<text x="360.4" y="159.4">1N4148W</text>
<text x="74.8" y="201.4">1N4148W</text>
<text x="122.4" y="201.4">1N4148W</text>
<text x="170" y="201.4">1N4148W</text>
<text x="217.6" y="201.4">1N4148W</text>
<text x="265.2" y="201.4">1N4148W</text>
<text x="312.8" y="201.4">1N4148W</text>
<text x="360.4" y="201.4">1N4148W</text>
<text x="74.8" y="243.4">1N4148W</text>
<text x="122.4" y="243.4">1N4148W</text>
<text x="170" y="243.4">1N4148W</text>
<text x="217.6" y="243.4">1N4148W</text>
<text x="265.2" y="243.4">1N4148W</text>
<text x="312.8" y="243.4">1N4148W</text>
<text x="360.4" y="243.4">1N4148W</text>
<text x="98.8" y="248.8">10k</text>
<text x="146.4" y="248.8">10k</text>
<text x="194" y="248.8">10k</text>
<text x="241.6" y="248.8">10k</text>
<text x="289.2" y="248.8">10k</text>
<text x="336.8" y="248.8">10k</text>
<text x="384.4" y="248.8">10k</text>
</g>
<g font-size="1.8" fill="#7a1f1f">
<text x="53.8" y="49.1">A+B</text>
<text x="101.4" y="49.1">A+B</text>
<text x="149" y="49.1">A+B</text>
<text x="196.6" y="49.1">A+B</text>
<text x="244.2" y="49.1">A+B</text>
<text x="291.8" y="49.1">A+B</text>
<text x="339.4" y="49.1">A+B</text>
<text x="52.6" y="57.2">C</text>
<text x="100.2" y="57.2">C</text>
<text x="147.8" y="57.2">C</text>
<text x="195.4" y="57.2">C</text>
<text x="243" y="57.2">C</text>
<text x="290.6" y="57.2">C</text>
<text x="338.2" y="57.2">C</text>
<text x="56.3" y="61.4">D</text>
<text x="103.9" y="61.4">D</text>
<text x="151.5" y="61.4">D</text>
<text x="199.1" y="61.4">D</text>
<text x="246.7" y="61.4">D</text>
<text x="294.3" y="61.4">D</text>
<text x="341.9" y="61.4">D</text>
<text x="53.8" y="91.1">A+B</text>
<text x="101.4" y="91.1">A+B</text>
<text x="149" y="91.1">A+B</text>
<text x="196.6" y="91.1">A+B</text>
<text x="244.2" y="91.1">A+B</text>
<text x="291.8" y="91.1">A+B</text>
<text x="339.4" y="91.1">A+B</text>
<text x="52.6" y="99.2">C</text>
<text x="100.2" y="99.2">C</text>
<text x="147.8" y="99.2">C</text>
<text x="195.4" y="99.2">C</text>
<text x="243" y="99.2">C</text>
<text x="290.6" y="99.2">C</text>
<text x="338.2" y="99.2">C</text>
<text x="56.3" y="103.4">D</text>
<text x="103.9" y="103.4">D</text>
<text x="151.5" y="103.4">D</text>
<text x="199.1" y="103.4">D</text>
<text x="246.7" y="103.4">D</text>
<text x="294.3" y="103.4">D</text>
<text x="341.9" y="103.4">D</text>
<text x="53.8" y="133.1">A+B</text>
<text x="101.4" y="133.1">A+B</text>
<text x="149" y="133.1">A+B</text>
<text x="196.6" y="133.1">A+B</text>
<text x="244.2" y="133.1">A+B</text>
<text x="291.8" y="133.1">A+B</text>
<text x="339.4" y="133.1">A+B</text>
<text x="52.6" y="141.2">C</text>
<text x="100.2" y="141.2">C</text>
<text x="147.8" y="141.2">C</text>
<text x="195.4" y="141.2">C</text>
<text x="243" y="141.2">C</text>
<text x="290.6" y="141.2">C</text>
<text x="338.2" y="141.2">C</text>
<text x="56.3" y="145.4">D</text>
<text x="103.9" y="145.4">D</text>
<text x="151.5" y="145.4">D</text>
<text x="199.1" y="145.4">D</text>
<text x="246.7" y="145.4">D</text>
<text x="294.3" y="145.4">D</text>
<text x="341.9" y="145.4">D</text>
<text x="53.8" y="175.1">A+B</text>
<text x="101.4" y="175.1">A+B</text>
<text x="149" y="175.1">A+B</text>
<text x="196.6" y="175.1">A+B</text>
<text x="244.2" y="175.1">A+B</text>
<text x="291.8" y="175.1">A+B</text>
<text x="339.4" y="175.1">A+B</text>
<text x="52.6" y="183.2">C</text>
<text x="100.2" y="183.2">C</text>
<text x="147.8" y="183.2">C</text>
<text x="195.4" y="183.2">C</text>
<text x="243" y="183.2">C</text>
<text x="290.6" y="183.2">C</text>
<text x="338.2" y="183.2">C</text>
<text x="56.3" y="187.4">D</text>
<text x="103.9" y="187.4">D</text>
<text x="151.5" y="187.4">D</text>
<text x="199.1" y="187.4">D</text>
<text x="246.7" y="187.4">D</text>
<text x="294.3" y="187.4">D</text>
<text x="341.9" y="187.4">D</text>
<text x="52.9" y="217.1">PUSH</text>
<text x="100.5" y="217.1">PUSH</text>
<text x="148.1" y="217.1">PUSH</text>
<text x="195.7" y="217.1">PUSH</text>
<text x="243.3" y="217.1">PUSH</text>
<text x="294.3" y="217.1">D</text>
<text x="341.9" y="217.1">D</text>
<text x="56.5" y="229.4">A</text>
<text x="104.1" y="229.4">B</text>
<text x="151.7" y="229.4">C</text>
<text x="199.1" y="229.4">D</text>
<text x="243.9" y="229.4">COM</text>
<text x="294.6" y="229.4">E</text>
<text x="342.2" y="229.4">E</text>
</g>
</svg>
